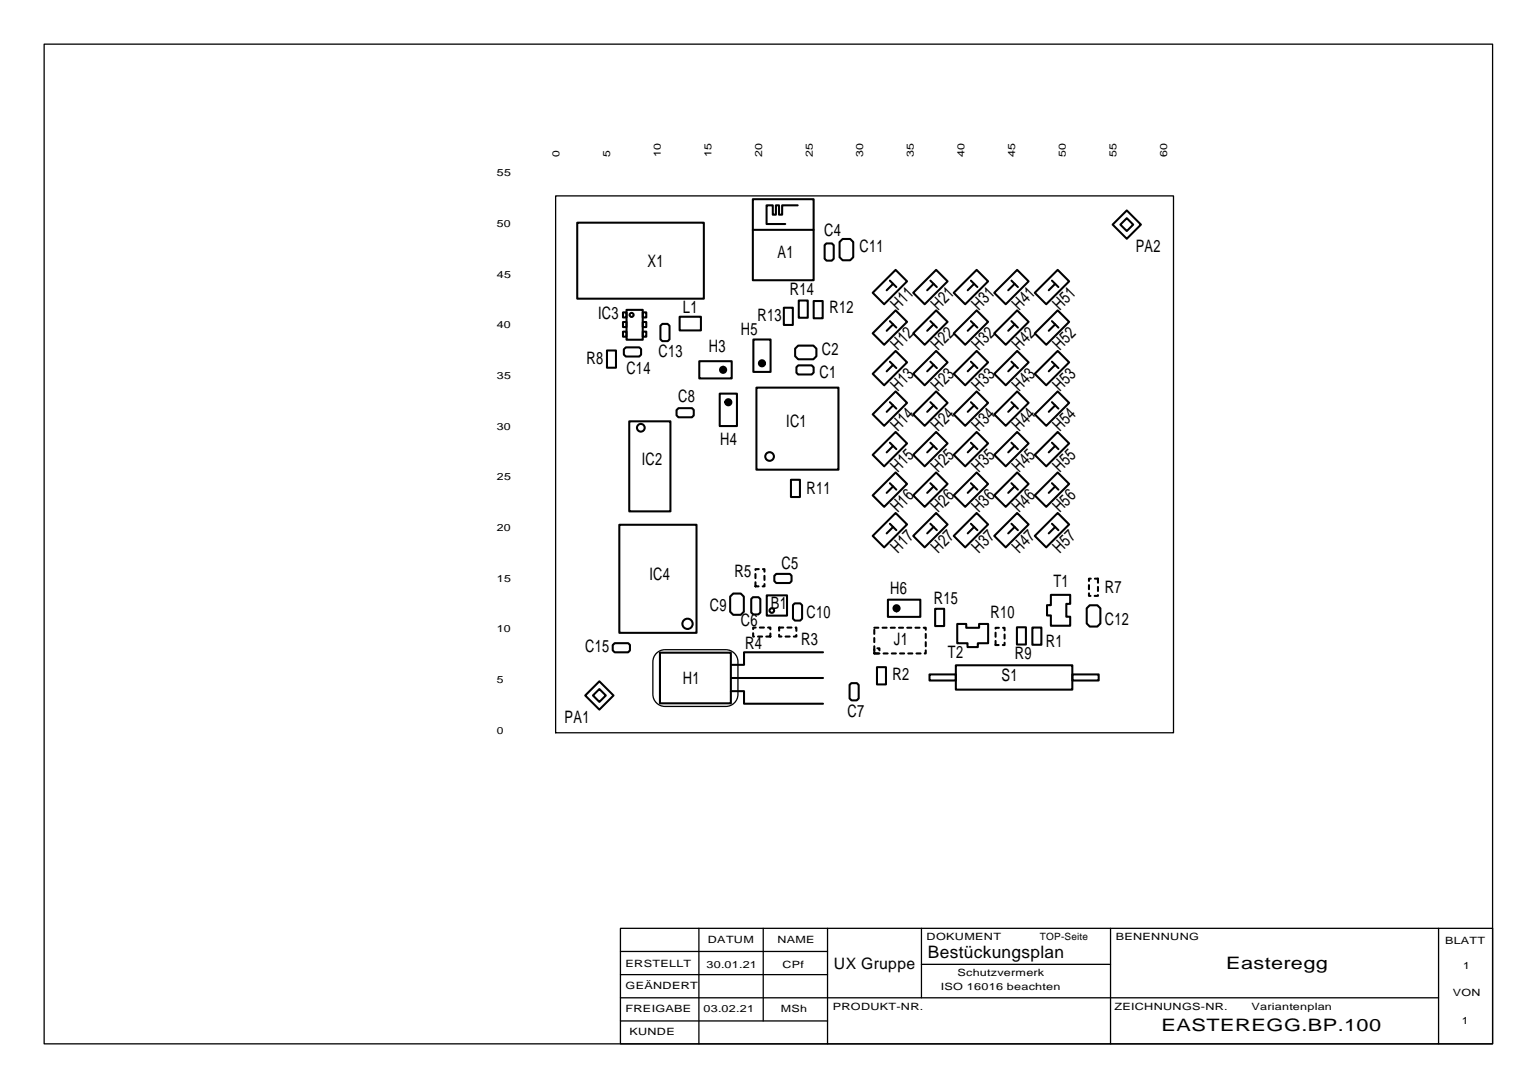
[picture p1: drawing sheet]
<svg xmlns="http://www.w3.org/2000/svg" width="152mm" height="107mm" viewBox="0 0 152 107" stroke-linecap="round" stroke-linejoin="round" font-family="sans-serif">
<g fill="none" stroke="#000" stroke-width=".13">
<path d="M4.4 4.4h143v98.6h-143zM54.9 19.3h61v53h-61zM64.7 64.6l.6-.4 .4-.1h6a1.2 1.2 0 0 1 1.2 1.2v3.2a1.2 1.2 0 0 1-1.2 1.2h-6a1.2 1.2 0 0 1-1.2-1.2v-3.2zM61.3 91.6h86.1v11.4h-86.1zM61.3 93.9h20.4M61.3 96.2h20.4M61.3 98.5h80.7M69 91.6v11.4M75.4 91.6v9.2M81.7 91.6v11.4M91 91.6v6.9M91 95.2h18.6"/>
<path d="M109.6 91.6v11.4M142 91.6v11.4M61.3 100.8h20.4"/>
</g>
<g fill="none" stroke="#000" stroke-width=".2">
<path d="M74.3 19.7h6v8h-6zM57 22h12.5v7.5h-12.5zM59.9 34.6h.9v1.7h-.9zM61.5 30.8h.4v.5h-.4zM61.5 31.8h.4v.5h-.4zM61.5 32.7h.4v.5h-.4zM61.8 34.3h1.3l.2 .2v.5l-.2 .2h-1.3l-.2-.2v-.5zM61.9 30.6h1.6v2.9h-1.6zM63.5 30.8h.3v.5h-.3zM63.5 32.7h.3v.5h-.3zM63.5 31.8h.3v.5h-.3zM65.2 32.2l.2-.2h.5l.2 .2v1.3l-.2 .2h-.5l-.2-.2z"/>
<path d="M67.1 31.3h2.1v1.3h-2.1zM69 35.7h3.2v1.7h-3.2zM71.1 38.9h1.7v3.2h-1.7zM74.3 22.7h6M74.4 33.5h1.7v3.2h-1.7zM74.7 38.3h8.1v8.1h-8.1zM77.4 30.4h.9v1.7h-.9zM78.6 36.2l.2-.1h1.3l.2 .2v.5l-.2 .2h-1.3l-.2-.2zM78.8 20.3h-1.6v.9h-.3v-.9h-.3v.9h-.3v-.9h-.6v1.8h1.8M78.8 34.1h1.5l.3 .3v.8l-.3 .3h-1.5l-.3-.3v-.8zM78.9 29.7h.8v1.7h-.8zM80.3 29.7h.9v1.7h-.9z"/>
<path d="M81.6 24h.5l.2 .2v1.3l-.2 .2h-.5l-.2-.2v-1.3zM82.9 23.9l.3-.3h.7l.3 .3v1.5l-.3 .3h-.7l-.3-.3zM86.2 32.9l2.2-2.3 1.2 1.2-2.3 2.2zM86.2 36.9l2.2-2.3 1.2 1.2-2.3 2.2zM87.9 35.7l.6 .6M87.9 27.7l.6 .6M87.9 31.7l.6 .6M87.9 39.7l.6 .6M88.2 36l-.7 .7M88.2 32l-.7 .7M88.2 28l-.7 .7M88.4 26.6l1.2 1.2-2.3 2.2-1.1-1.1z"/>
<path d="M88.4 38.6l1.2 1.2-2.3 2.2-1.1-1.1zM90.2 32.9l2.2-2.3 1.2 1.2-2.3 2.2zM90.2 36.9l2.2-2.3 1.2 1.2-2.3 2.2zM91.9 39.7l.6 .6M91.9 27.7l.6 .6M91.9 31.7l.6 .6M91.9 35.7l.6 .6M92.2 36l-.7 .7M92.2 32l-.7 .7M92.2 28l-.7 .7M92.4 26.6l1.2 1.2-2.3 2.2-1.1-1.1zM92.4 38.6l1.2 1.2-2.3 2.2-1.1-1.1z"/>
<path d="M94.2 32.9l2.2-2.3 1.2 1.2-2.3 2.2zM94.2 36.9l2.2-2.3 1.2 1.2-2.3 2.2zM95.9 35.7l.6 .6M95.9 31.7l.6 .6M95.9 27.7l.6 .6M95.9 39.7l.6 .6M96.2 32l-.7 .7M96.2 28l-.7 .7M96.2 36l-.7 .7M96.4 26.6l1.2 1.2-2.3 2.2-1.1-1.1zM96.4 38.6l1.2 1.2-2.3 2.2-1.1-1.1zM98.2 36.9l2.2-2.3 1.2 1.2-2.3 2.2z"/>
<path d="M98.2 32.9l2.2-2.3 1.2 1.2-2.3 2.2zM99.9 39.7l.6 .6M99.9 35.7l.6 .6M99.9 27.7l.6 .6M99.9 31.7l.6 .6M100.2 36l-.7 .7M100.2 28l-.7 .7M100.2 32l-.7 .7M100.4 38.6l1.2 1.2-2.3 2.2-1.1-1.1zM100.4 26.6l1.2 1.2-2.3 2.2-1.1-1.1zM102.2 32.9l2.2-2.3 1.2 1.2-2.3 2.2zM102.2 28.9l2.2-2.3 1.2 1.2-2.3 2.2z"/>
<path d="M102.2 36.9l2.2-2.3 1.2 1.2-2.3 2.2zM103.9 31.7l.6 .6M103.9 27.7l.6 .6M103.9 35.7l.6 .6M103.9 39.7l.6 .6M104.2 36l-.7 .7M104.2 32l-.7 .7M104.2 28l-.7 .7M109.8 22.2l1.4-1.4 1.4 1.4-1.4 1.4zM110.6 22.2l.6-.7 .7 .7-.7 .6zM61.1 51.8h7.7v10.7h-7.7zM62.1 41.6h4.1v8.9h-4.1z"/>
<path d="M66.8 40.5l.2-.2h1.3l.2 .2v.5l-.2 .2h-1.3l-.2-.2zM72.4 58.6h.7l.3 .3v1.5l-.3 .3h-.7l-.3-.3v-1.5zM74.3 59h.6l.2 .1v1.4l-.2 .2h-.5l-.2-.2v-1.4zM75.7 58.8h2v2h-2zM76.4 56.8l.2-.1h1.4l.1 .1v.6l-.1 .2h-1.4l-.2-.2zM78.1 47.4h.9v1.7h-.9zM78.5 59.6h.5l.2 .1v1.4l-.2 .2h-.5l-.2-.2v-1.4zM86.2 44.9l2.2-2.3 1.2 1.2-2.3 2.2zM87.7 59.2h3.2v1.7h-3.2zM87.9 43.7l.6 .6M87.9 47.7l.6 .6M87.9 51.7l.6 .6"/>
<path d="M88.2 52l-.7 .7M88.2 48l-.7 .7M88.2 40l-.7 .7M88.2 44l-.7 .7M88.4 50.6l1.2 1.2-2.3 2.2-1.1-1.1zM88.4 46.6l1.2 1.2-2.3 2.2-1.1-1.1zM90.2 44.9l2.2-2.3 1.2 1.2-2.3 2.2zM91.9 47.7l.6 .6M91.9 51.7l.6 .6M91.9 43.7l.6 .6M92.2 48l-.7 .7M92.2 44l-.7 .7"/>
<path d="M92.2 40l-.7 .7M92.2 52l-.7 .7M92.4 50.6l1.2 1.2-2.3 2.2-1.1-1.1zM92.4 46.6l1.2 1.2-2.3 2.2-1.1-1.1zM94.2 44.9l2.2-2.3 1.2 1.2-2.3 2.2zM95.9 43.7l.6 .6M95.9 47.7l.6 .6M95.9 51.7l.6 .6M96.2 44l-.7 .7M96.2 40l-.7 .7M96.2 52l-.7 .7M96.2 48l-.7 .7"/>
<path d="M96.4 50.6l1.2 1.2-2.3 2.2-1.1-1.1zM96.4 46.6l1.2 1.2-2.3 2.2-1.1-1.1zM98.2 44.9l2.2-2.3 1.2 1.2-2.3 2.2zM99.9 47.7l.6 .6M99.9 43.7l.6 .6M99.9 51.7l.6 .6M100.2 40l-.7 .7M100.2 52l-.7 .7M100.2 48l-.7 .7M100.2 44l-.7 .7M100.4 50.6l1.2 1.2-2.3 2.2-1.1-1.1zM100.4 46.6l1.2 1.2-2.3 2.2-1.1-1.1z"/>
<path d="M102.2 52.9l2.2-2.3 1.2 1.2-2.3 2.2zM102.2 48.9l2.2-2.3 1.2 1.2-2.3 2.2zM102.2 40.9l2.2-2.3 1.2 1.2-2.3 2.2zM102.2 44.9l2.2-2.3 1.2 1.2-2.3 2.2zM103.8 58.7h1.9v.9h-.4v1.3h.4v.9h-1.9v-1h-.4v-1.1h.4zM103.9 43.7l.6 .6M103.9 51.7l.6 .6M103.9 47.7l.6 .6M104.2 52l-.7 .7M104.2 48l-.7 .7M104.2 44l-.7 .7M104.2 40l-.7 .7"/>
<path d="M57.8 68.7l1.4-1.4 1.4 1.4-1.4 1.4zM59.2 68l.6 .7-.6 .6-.7-.6zM60.5 63.7l.2-.2h1.3l.2 .2v.5l-.2 .2h-1.3l-.2-.2zM65.2 64.4h7v5h-7zM72.2 68.2h1.3v1.3h7.8M72.2 66.9h9.1M81.3 64.4h-7.8v1.2h-1.3M84 67.4h.6l.2 .2v1.3l-.2 .2h-.5l-.2-.2v-1.3zM86.6 65.9h.9v1.7h-.9zM91.8 66.6h2.6v.6h-2.6zM92.3 60.1h.9v1.7h-.9zM94.4 65.7h11.5v2.4h-11.5z"/>
<path d="M94.5 61.6h.9v.4h1.3v-.4h.9v1.9h-1.1v.4h-1v-.4h-1zM100.4 61.9h.9v1.7h-.9zM101.9 61.9h.9v1.8h-.9zM105.9 66.6h2.6v.6h-2.6zM107.3 60.1l.3-.3h.7l.3 .3v1.5l-.3 .3h-.7l-.3-.3z"/>
<circle cx="62.4" cy="31.1" r=".2"/>
<circle cx="63.3" cy="42.2" r=".38"/>
<circle cx="76" cy="45.1" r=".43"/>
<circle cx="67.9" cy="61.6" r=".51"/>
<circle cx="76.2" cy="60.3" r=".23"/>
</g>
<g fill="#000" stroke="#000" stroke-width=".2">
<circle cx="71.4" cy="36.5" r=".3"/>
<circle cx="71.9" cy="39.7" r=".3"/>
<circle cx="75.2" cy="35.9" r=".3"/>
<circle cx="88.5" cy="60" r=".3"/>
</g>
<path d="M74.6 56.2h.9v1.7h-.9zM107.5 57.1h.9v1.7h-.9zM74.4 61.9h1.7v.9h-1.7zM76.9 61.9h1.7v.9h-1.7zM86.3 62h5.1v2.5h-5.1zM86.3 64h.5v.5h-.5zM98.3 62h.9v1.7h-.9z" fill="none" stroke="#000" stroke-width=".2" stroke-dasharray=".4 .4"/>
<g font-size="1.7">
<text x="81.4" y="23.3">C4</text>
<text x="63.9" y="26.4">X1</text>
<text x="76.8" y="25.5">A1</text>
<text x="78" y="29.2">R14</text>
<text x="84.9" y="24.9">C11</text>
<text x="112.1" y="24.8">PA2</text>
<text x="57.9" y="35.9">R8</text>
<text x="59" y="31.4">IC3</text>
<text x="65" y="35.3">C13</text>
<text x="67.4" y="30.9">L1</text>
<text x="70" y="34.8">H3</text>
<text x="73.1" y="33.1">H5</text>
<text x="74.8" y="31.7">R13</text>
<text x="81.1" y="35">C2</text>
<text x="81.9" y="30.9">R12</text>
<text x="88.6" y="34.7" transform="rotate(-45 88.6 34.7)">H12</text>
<text x="88.6" y="30.7" transform="rotate(-45 88.6 30.7)">H11</text>
<text x="92.6" y="34.7" transform="rotate(-45 92.6 34.7)">H22</text>
<text x="92.6" y="30.7" transform="rotate(-45 92.6 30.7)">H21</text>
<text x="96.6" y="34.7" transform="rotate(-45 96.6 34.7)">H32</text>
<text x="96.6" y="30.7" transform="rotate(-45 96.6 30.7)">H31</text>
<text x="100.6" y="34.7" transform="rotate(-45 100.6 34.7)">H42</text>
<text x="100.6" y="30.7" transform="rotate(-45 100.6 30.7)">H41</text>
<text x="104.6" y="34.7" transform="rotate(-45 104.6 34.7)">H52</text>
<text x="104.6" y="30.7" transform="rotate(-45 104.6 30.7)">H51</text>
<text x="61.8" y="36.9">C14</text>
<text x="67" y="39.7">C8</text>
<text x="80.9" y="37.3">C1</text>
<text x="88.6" y="38.7" transform="rotate(-45 88.6 38.7)">H13</text>
<text x="92.6" y="38.7" transform="rotate(-45 92.6 38.7)">H23</text>
<text x="96.6" y="38.7" transform="rotate(-45 96.6 38.7)">H33</text>
<text x="100.6" y="38.7" transform="rotate(-45 100.6 38.7)">H43</text>
<text x="104.6" y="38.7" transform="rotate(-45 104.6 38.7)">H53</text>
<text x="63.4" y="45.9">IC2</text>
<text x="71.1" y="43.9">H4</text>
<text x="77.6" y="42.1">IC1</text>
<text x="88.6" y="46.7" transform="rotate(-45 88.6 46.7)">H15</text>
<text x="88.6" y="42.7" transform="rotate(-45 88.6 42.7)">H14</text>
<text x="92.6" y="46.7" transform="rotate(-45 92.6 46.7)">H25</text>
<text x="92.6" y="42.7" transform="rotate(-45 92.6 42.7)">H24</text>
<text x="96.6" y="46.7" transform="rotate(-45 96.6 46.7)">H35</text>
<text x="96.6" y="42.7" transform="rotate(-45 96.6 42.7)">H34</text>
<text x="100.6" y="46.7" transform="rotate(-45 100.6 46.7)">H45</text>
<text x="100.6" y="42.7" transform="rotate(-45 100.6 42.7)">H44</text>
<text x="104.6" y="46.7" transform="rotate(-45 104.6 46.7)">H55</text>
<text x="104.6" y="42.7" transform="rotate(-45 104.6 42.7)">H54</text>
<text x="79.6" y="48.7">R11</text>
<text x="88.6" y="50.7" transform="rotate(-45 88.6 50.7)">H16</text>
<text x="92.6" y="50.7" transform="rotate(-45 92.6 50.7)">H26</text>
<text x="96.6" y="50.7" transform="rotate(-45 96.6 50.7)">H36</text>
<text x="100.6" y="50.7" transform="rotate(-45 100.6 50.7)">H46</text>
<text x="104.6" y="50.7" transform="rotate(-45 104.6 50.7)">H56</text>
<text x="64.1" y="57.2">IC4</text>
<text x="72.5" y="57">R5</text>
<text x="77.2" y="56.2">C5</text>
<text x="87.9" y="58.6">H6</text>
<text x="88.6" y="54.7" transform="rotate(-45 88.6 54.7)">H17</text>
<text x="92.2" y="59.6">R15</text>
<text x="92.6" y="54.7" transform="rotate(-45 92.6 54.7)">H27</text>
<text x="96.6" y="54.7" transform="rotate(-45 96.6 54.7)">H37</text>
<text x="100.6" y="54.7" transform="rotate(-45 100.6 54.7)">H47</text>
<text x="104" y="58">T1</text>
<text x="104.6" y="54.7" transform="rotate(-45 104.6 54.7)">H57</text>
<text x="109.1" y="58.5">R7</text>
<text x="57.8" y="64.3">C15</text>
<text x="70.1" y="60.3">C9</text>
<text x="73.1" y="61.8">C6</text>
<text x="73.6" y="64.1">R4</text>
<text x="76.1" y="60.1">B1</text>
<text x="79.1" y="63.7">R3</text>
<text x="79.6" y="61">C10</text>
<text x="88.3" y="63.7">J1</text>
<text x="93.6" y="65">T2</text>
<text x="97.8" y="61">R10</text>
<text x="100.2" y="65.1">R9</text>
<text x="103.2" y="63.8">R1</text>
<text x="109.1" y="61.7">C12</text>
<text x="55.7" y="71.3">PA1</text>
<text x="67.4" y="67.5">H1</text>
<text x="83.7" y="70.8">C7</text>
<text x="88.1" y="67.1">R2</text>
<text x="98.9" y="67.2">S1</text>
<text x="91.6" y="94.6">Bestückungsplan</text>
<text x="121.1" y="95.7">Easteregg</text>
<text x="114.7" y="101.8">EASTEREGG.BP.100</text>
</g>
<text font-size="1.6" x="82.3" y="95.6">UX Gruppe</text>
<g font-size="1">
<text x="49.1" y="17.4">55</text>
<text x="55.2" y="15.5" transform="rotate(-90 55.2 15.5)">0</text>
<text x="60.2" y="15.5" transform="rotate(-90 60.2 15.5)">5</text>
<text x="65.2" y="15.5" transform="rotate(-90 65.2 15.5)">10</text>
<text x="70.2" y="15.5" transform="rotate(-90 70.2 15.5)">15</text>
<text x="75.2" y="15.5" transform="rotate(-90 75.2 15.5)">20</text>
<text x="80.2" y="15.5" transform="rotate(-90 80.2 15.5)">25</text>
<text x="85.2" y="15.5" transform="rotate(-90 85.2 15.5)">30</text>
<text x="90.2" y="15.5" transform="rotate(-90 90.2 15.5)">35</text>
<text x="95.2" y="15.5" transform="rotate(-90 95.2 15.5)">40</text>
<text x="100.2" y="15.5" transform="rotate(-90 100.2 15.5)">45</text>
<text x="105.2" y="15.5" transform="rotate(-90 105.2 15.5)">50</text>
<text x="110.2" y="15.5" transform="rotate(-90 110.2 15.5)">55</text>
<text x="115.2" y="15.5" transform="rotate(-90 115.2 15.5)">60</text>
<text x="49.1" y="22.4">50</text>
<text x="49.1" y="27.4">45</text>
<text x="49.1" y="32.4">40</text>
<text x="49.1" y="37.4">35</text>
<text x="49.1" y="47.4">25</text>
<text x="49.1" y="42.4">30</text>
<text x="49.1" y="52.4">20</text>
<text x="49.1" y="57.4">15</text>
<text x="49.1" y="62.4">10</text>
<text x="49.1" y="67.4">5</text>
<text x="49.1" y="72.4">0</text>
<text x="61.8" y="95.5">ERSTELLT</text>
<text x="69.8" y="95.5">30.01.21</text>
<text x="69.9" y="93.1">DATUM</text>
<text x="76.7" y="93.1">NAME</text>
<text x="77.3" y="95.5">CPf</text>
<text x="91.5" y="92.8">DOKUMENT</text>
<text x="102.7" y="92.8">TOP-Seite</text>
<text x="110.1" y="92.8">BENENNUNG</text>
<text x="142.7" y="93.2">BLATT</text>
<text x="144.4" y="95.6">1</text>
<text x="61.8" y="97.6">GEÄNDERT</text>
<text x="61.8" y="99.9">FREIGABE</text>
<text x="69.5" y="99.9">03.02.21</text>
<text x="77.1" y="99.9">MSh</text>
<text x="82.2" y="99.7">PRODUKT-NR.</text>
<text x="92.9" y="97.8">ISO 16016 beachten</text>
<text x="94.5" y="96.4">Schutzvermerk</text>
<text x="110" y="99.7">ZEICHNUNGS-NR.</text>
<text x="123.6" y="99.7">Variantenplan</text>
<text x="143.4" y="98.3">VON</text>
<text x="144.3" y="101.1">1</text>
<text x="62.1" y="102.2">KUNDE</text>
</g>
</svg>
